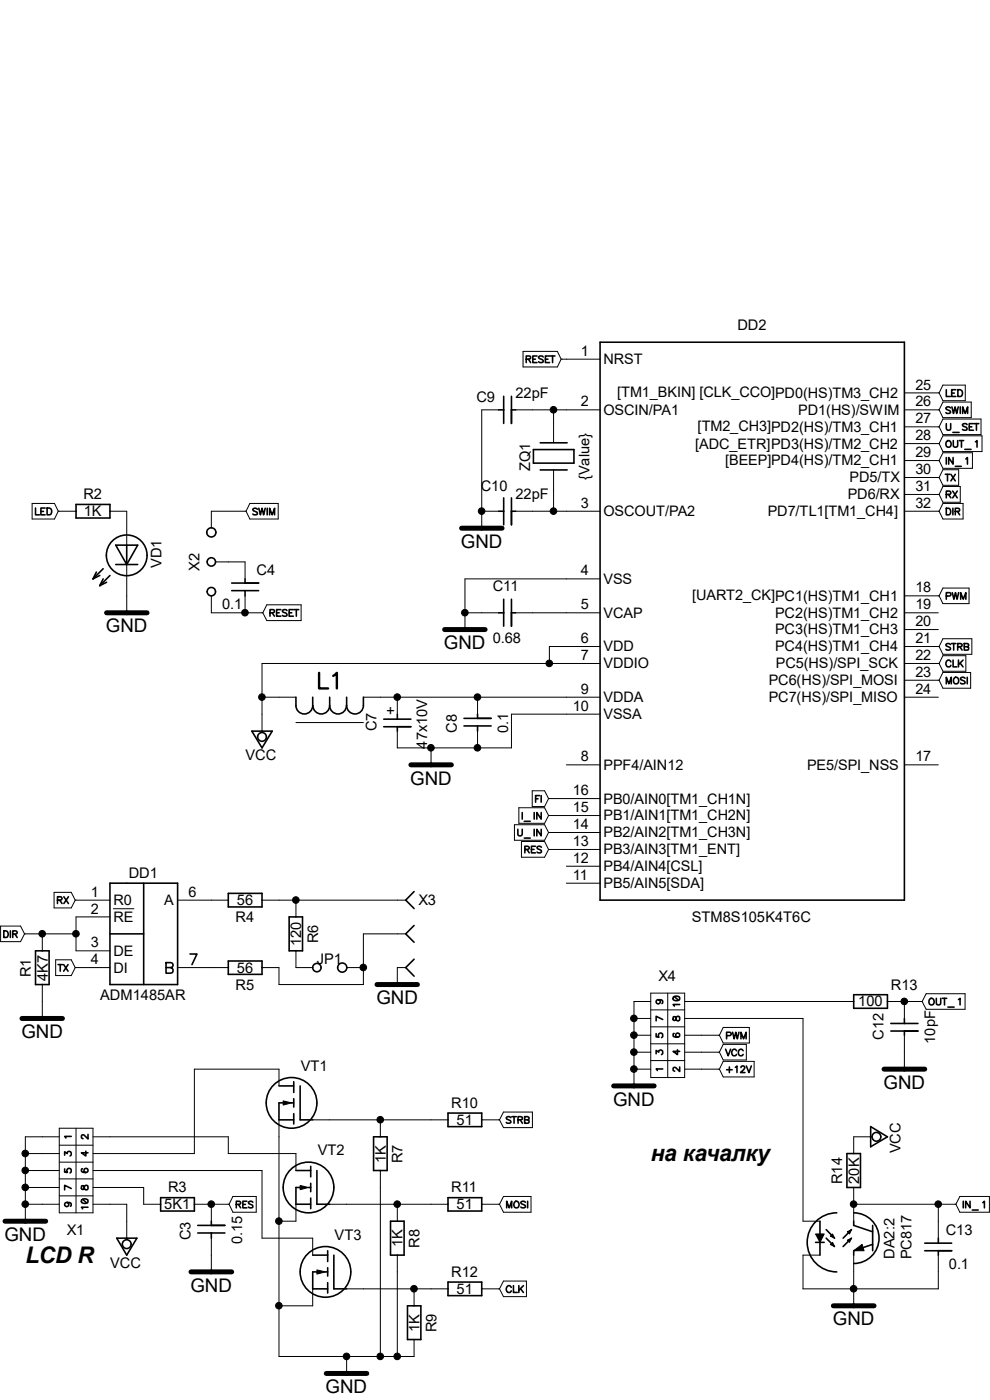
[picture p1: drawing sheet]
<svg xmlns="http://www.w3.org/2000/svg" width="210mm" height="297mm" viewBox="0 0 210 297" stroke-linecap="round" stroke-linejoin="round" font-family="sans-serif">
<g fill="none" stroke="#000" stroke-width=".21">
<path d="M111 74.5h7.2l.8 1.7-.8 1.7h-7.2zM119 76.2h8.3M105.8 87h-3.6v25.1M109.4 87h17.9M117.4 87v6.9M117.4 99.7v8.8M191.9 87h7.3M191.9 83.4h7.3M191.9 97.7h7.3M191.9 90.6h7.3M191.9 94.1h7.3M200 99.7h3.4v3.3h-3.4l-.8-1.7z"/>
<path d="M200 81.7h4.8v3.3h-4.8l-.8-1.6zM200 96.1h6.3v3.3h-6.3l-.8-1.7zM200 85.3h6v3.3h-6l-.8-1.6zM200 88.9h8.1v3.3h-8.1l-.8-1.6zM200 92.5h8.3v3.3h-8.3l-.8-1.7zM6.8 106.8h4.8l.8 1.7-.8 1.6h-4.8zM12.4 108.5h3.7M23.3 108.5h3.6v7.2M26.9 119.2v10.8M45.7 119.2h6.3v3.6M52.2 108.5h-7.4v3.6M53 106.8h6v3.3h-6l-.8-1.6z"/>
<path d="M102.2 108.5h3.6M109.4 108.5h17.9M191.9 108.5h7.3M191.9 104.9h7.3M191.9 101.3h7.3M200 103.2h3.7v3.4h-3.7l-.8-1.7zM200 106.8h4.3v3.3h-4.3l-.8-1.6zM44.8 126.4v3.6h11M52 126.4v3.6M56.6 128.3h7.3v3.4h-7.3l-.8-1.7zM98.6 130h7.2M109.4 130h17.9"/>
<path d="M127.3 122.8h-28.7v10.8M127.3 137.2h-10.8v3.6M191.9 130h7.2M191.9 137.2h7.3M191.9 126.4h7.3M191.9 133.6h7.2M200 135.5h6.2v3.3h-6.2l-.8-1.6zM200 124.8h5.6v3.3h-5.6l-.8-1.7zM200 139.1h4.9v3.3h-4.9l-.8-1.6zM55.6 147.9h7.2M62.8 153.3h14.3M77.1 147.9h50.2"/>
<path d="M84.3 147.9v3.6M91.4 158.7v3.6M101.3 147.9v3.6M101.3 155.1v3.6M127.3 140.8h-71.7v14.3M127.3 151.5h-18.8v7.2h-24.2v-3.6M191.9 147.9h7.2M191.9 144.3h7.3M191.9 140.8h7.3M200 142.7h5.9v3.3h-5.9l-.8-1.7zM109.1 175h6.4l.9 1.6-.9 1.7h-6.4zM110.1 171.4h5.4l.9 1.6-.9 1.7h-5.4z"/>
<path d="M110.6 178.5h4.9l.9 1.7-.9 1.7h-4.9zM112.9 167.8h2.6l.9 1.6-.9 1.7h-2.6zM116.4 176.6h10.9M116.4 169.4h10.9M116.4 173h10.9M120.1 162.3h7.2M191.9 162.3h7.2M.1 196.5h4.3l.8 1.6-.8 1.7h-4.3zM5.2 198.1h10.9M9 198.1v3.6M11.5 189.3h3.6l.9 1.7-.9 1.6h-3.6zM16 191h7.3"/>
<path d="M23.3 194.5h-7.2v7.2h7.2M24 192.8h4.4M37.7 191h10.7M55.6 191h30.5M62.8 191v3.5M86.1 198.1h-9v10.8h-17.9v-3.6h-3.6M116.4 180.2h10.9M120.1 187.4h7.2M120.1 183.8h7.2M9 208.9v7.2M11.8 203.6h3.3l.9 1.7-.9 1.7h-3.3zM16 205.3h7.3"/>
<path d="M37.7 205.3h10.7M62.8 201.7v3.6h3.5M73.5 205.3h3.6M86.1 205.3h-1.8v3.6M134.5 219.6h3.5M134.5 216.1h3.5M138 212.5h-3.5v17.9M138 210.7h7.2v17.9h-7.2zM138 217.8h7.2M138 214.2h7.2M141.6 210.7v17.9M145.2 219.6h7.4"/>
<path d="M145.2 212.5h35.9M145.2 216.1h25.1v43h3.6M153.4 218h5.6v3.3h-5.6l-.8-1.7zM188.3 212.5h7.3M191.9 212.5v3.6M191.9 219.6v7.2M196.5 210.8h8.2v3.3h-8.2l-.9-1.6zM12.6 239.4h7.1v17.9h-7.1zM16.1 239.4v17.9M59.2 230.4v-3.6h-18v17.9h-21.5M59.2 237.6v50.2h28.6v-3.6M66.3 237.6h28.7"/>
<path d="M80.7 237.6v3.6M102.2 237.6h3.8M106.8 235.9h6.1v3.3h-6.1l-.8-1.6zM134.5 223.2h3.5M134.5 226.8h3.5M138 225h7.2M138 221.4h7.2M145.2 223.2h7.4M145.2 226.8h7.4M153.4 221.6h4.9v3.3h-4.9l-.8-1.7zM153.4 225.2h6.6v3.3h-6.6l-.8-1.7zM5.4 255.5h7.2"/>
<path d="M5.4 251.9h7.2M5.4 244.7h7.2M5.4 248.3h7.2M12.6 241.2h-7.2v17.9M12.6 243h7.1M12.6 250.1h7.1M12.6 253.7h7.1M12.6 246.5h7.1M19.7 255.5h7.2v7.2M19.7 251.9h10.8v3.6h3.6M19.7 241.2h28.7v3.5h14.4v3.6M19.7 248.3h35.9v14.4h10.7v3.6"/>
<path d="M41.2 255.5h7.4M44.8 255.5v3.6M49.4 253.8h5v3.4h-5l-.8-1.7zM62.8 255.5v3.6h-3.6M69.9 255.5h25.1M80.7 248.3v39.5M84.3 255.5v3.6M102.2 255.5h3.8M106.8 253.8h5.8v3.4h-5.8l-.8-1.7zM181.1 255.5h21.7M181.1 251.9v7.2M184.7 241.2h-3.6v3.5"/>
<path d="M199.1 255.5v7.2M203.6 253.8h6.3v3.4h-6.3l-.8-1.7zM44.8 262.7v7.1M66.3 273.4v3.6h-7.1M73.5 273.4h21.5M84.3 266.3v21.5M87.8 273.4v3.6M102.2 273.4h3.8M106.8 271.8h4.9v3.3h-4.9l-.8-1.7zM173.9 266.3h-3.6v7.1h28.8v-7.1M181.1 266.3v10.7M73.5 287.8v3.6"/>
</g>
<g fill="#000" stroke="#000" stroke-width=".21">
<path d="M60.1 233.6l1.7 .4-1.7 .4zM63.7 251.5l1.7 .4-1.7 .5zM67.2 269.4l1.8 .4-1.8 .5zM173 261.8h1.8l-.9 1.8zM176.1 264l.5-.4 .4 .9zM176.1 262.3l.5-.5 .4 .9zM179.7 261.3l.9-.4-.4 .9zM179.7 263.1l.9-.4-.4 .9zM181.1 265.3l1.8-1.3 .4 1.3z"/>
<circle cx="117.4" cy="86.9" r=".7"/>
<circle cx="102.2" cy="108.4" r=".7"/>
<circle cx="117.4" cy="108.4" r=".7"/>
<circle cx="52" cy="130" r=".7"/>
<circle cx="98.6" cy="130" r=".7"/>
<circle cx="55.6" cy="147.9" r=".7"/>
<circle cx="84.3" cy="147.9" r=".7"/>
<circle cx="91.4" cy="158.6" r=".7"/>
<circle cx="101.3" cy="158.6" r=".7"/>
<circle cx="101.3" cy="147.9" r=".7"/>
<circle cx="116.5" cy="140.7" r=".7"/>
<circle cx="9" cy="198.1" r=".7"/>
<circle cx="16.1" cy="198.1" r=".7"/>
<circle cx="62.8" cy="190.9" r=".7"/>
<circle cx="77.1" cy="205.3" r=".7"/>
<circle cx="134.5" cy="219.6" r=".7"/>
<circle cx="134.5" cy="216" r=".7"/>
<circle cx="191.8" cy="212.4" r=".7"/>
<circle cx="80.7" cy="237.6" r=".7"/>
<circle cx="134.5" cy="223.2" r=".7"/>
<circle cx="134.5" cy="226.8" r=".7"/>
<circle cx="5.4" cy="244.7" r=".7"/>
<circle cx="5.4" cy="251.9" r=".7"/>
<circle cx="5.4" cy="255.5" r=".7"/>
<circle cx="5.4" cy="248.3" r=".7"/>
<circle cx="44.8" cy="255.5" r=".7"/>
<circle cx="59.2" cy="259.1" r=".7"/>
<circle cx="84.3" cy="255.5" r=".7"/>
<circle cx="181.1" cy="255.5" r=".7"/>
<circle cx="199" cy="255.5" r=".7"/>
<circle cx="59.2" cy="277" r=".7"/>
<circle cx="87.8" cy="273.4" r=".7"/>
<circle cx="181.1" cy="273.4" r=".7"/>
<circle cx="73.5" cy="287.8" r=".7"/>
<circle cx="80.7" cy="287.8" r=".7"/>
<circle cx="84.3" cy="287.8" r=".7"/>
</g>
<g fill="none" stroke="#000" stroke-width=".34">
<path d="M111.6 76.2l.9-.1v-.5l-.9-.1v1.4M112.1 76.2l.5 .7M113 76.2h.6M113.9 75.5h-.9v1.4h.9M115.2 75.7l-.3-.2-.5 .1-.1 .1 .1 .4 .7 .2 .1 .2-.1 .4h-.5l-.3-.1M115.7 76.2h.5M116.6 75.5h-.9v1.4h.9M116.8 75.5h.9M117.2 75.5v1.4M127.3 72.6h64.6v118.4h-64.6zM105.8 87h1M106.8 84.1v5.7"/>
<path d="M108.5 84.1v5.7M108.5 87h.9M113.2 95.4h8.6v2.9h-8.6zM114.6 99.7h5.7M114.6 93.9h5.7M200.7 82.7v1.4h.9M200.7 89.9v1a.47 .47 0 0 0 .5 .4 .47 .47 0 0 0 .5-.4v-1M200.7 97.1v1.4M200.8 93.7a.67 .67 0 0 1 1 .2 .67 .67 0 0 1-.3 .9 .68 .68 0 0 1-.8-.3 .68 .68 0 0 1 .1-.8zM201.6 86.5a.55 .55 0 0 0-.5-.2 .55 .55 0 0 0-.4 .4l.9 .6v.2l-.3 .2-.6-.2M201.9 83.4h.5M201.9 86.3l.4 1.4 .3-1.4 .3 1.4 .4-1.4"/>
<path d="M202.1 91.7h1.4M202.2 97.1v1.4l-.9-1.4v1.4M202.2 93.5v1a.47 .47 0 0 0 .5 .4 .47 .47 0 0 0 .5-.4v-1M202.6 98.9h1.3M202.8 82.7h-.9v1.4h.9M203.2 82.7a.79 .79 0 0 1 .9 .4 .79 .79 0 0 1-.2 1h-.7zM203.5 93.5h.9M203.7 86.3v1.4M204 93.5v1.4M204.2 87.7v-1.4l.6 1.4 .5-1.4v1.4M204.7 95.3h1.3M204.9 97.4l.3-.3v1.4"/>
<path d="M205.1 90.1l-.3-.2h-.5l-.1 .2 .1 .3 .7 .3 .1 .2-.1 .3-.5 .1-.3-.2M205.6 90.6h.6M206.5 89.9h-.9v1.4h.9M206.7 89.9h.9M206.9 93.7l.4-.2v1.4M207.1 89.9v1.4M7.5 107.8v1.4h.9M8.7 108.5h.5M9.6 107.8h-.9v1.4h.9M10 107.8a.79 .79 0 0 1 .9 .4 .79 .79 0 0 1-.2 1h-.7zM16.1 107h7.2v2.9h-7.2zM24.6 115.7h4.6l-2.3 4.1z"/>
<path d="M24.6 119.8h4.6M26.9 115.7v4.1M54.6 108a.55 .55 0 0 0-.5-.2 .55 .55 0 0 0-.5 .4l1 .6v.3l-.3 .1-.7-.1M54.9 107.8l.3 1.4 .4-1.4 .3 1.4 .4-1.4M56.7 107.8v1.4M57.2 109.2v-1.4l.5 1.4 .6-1.4v1.4M105.8 108.5h1M106.8 105.6v5.7M108.5 105.6v5.7M108.5 108.5h.9M200.5 100.6h1M200.7 104.9l.9-.1 .1-.3-.3-.3h-.7v1.4"/>
<path d="M200.7 107.8a.78 .78 0 0 1 .9 .4 .78 .78 0 0 1-.2 1h-.7zM201 100.6v1.4M201.2 104.9l.5 .7M201.7 100.6l.9 1.4M202.1 104.2l1 1.4M202.1 107.8v1.4M202.6 100.6l-.9 1.4M202.6 108.5h.9l.1-.3-.1-.3-.9-.1v1.4M203.1 104.2l-1 1.4M203.1 108.5l.5 .7M20.4 121.4l-.7 1.4M21.2 122.1l-1.5 .7"/>
<path d="M21.9 120.6l-2.2 2.2M21.9 122.8l-.7 1.4M22.6 123.5l-1.4 .7M23.3 122.1l-2.1 2.1M49.1 123.7h5.8M49.1 125.3h5.8M52 122.8v.9M52 125.3v1.1M57.3 130l.9-.1v-.4l-.9-.2v1.4M57.7 130l.5 .7M58.7 130h.5M59.6 129.3h-.9v1.4h.9"/>
<path d="M60.9 129.5l-.4-.2-.4 .1-.2 .1 .2 .4 .6 .2 .2 .2-.2 .4h-.5l-.3-.1M61.3 130h.6M62.2 129.3h-.9v1.4h.9M62.4 129.3h1M62.9 129.3v1.4M105.8 130h1M106.8 127.1v5.7M108.5 130h.9M108.5 127.1v5.7M200.7 126.4h.8l.2-.4-.2-.2-.8-.1v1.4M201.6 136.7a.55 .55 0 0 0-.5-.2 .55 .55 0 0 0-.4 .4l.9 .6v.3l-.3 .1-.6-.1M201.8 136.5h1"/>
<path d="M202 125.7l.4 1.4 .3-1.4 .3 1.4 .4-1.4M202.3 136.5v1.4M203.2 137.2l.8-.1v-.4l-.8-.2v1.4M203.6 137.2l.5 .7M203.8 127.1v-1.4l.5 1.4 .6-1.4v1.4M204.6 136.5l.8 .2v.4l-.3 .1 .4 .3-.1 .4h-.8zM204.6 137.2h.5M53.4 155.1h4.3l-2.1 3.6zM62.8 147.9a3.2 3.2 0 0 0 .5 3 1.78 1.78 0 0 0 1.9 .4 1.78 1.78 0 0 0 1.1-1.6v-1.8M66.4 149.7a1.78 1.78 0 0 0 1.8 1.8 1.78 1.78 0 0 0 1.7-1.8M69.9 147.9v1.8M69.9 149.7a1.78 1.78 0 0 0 1.8 1.8 1.78 1.78 0 0 0 1.8-1.8"/>
<path d="M73.5 147.9a3.2 3.2 0 0 0 .6 3 1.78 1.78 0 0 0 1.9 .4 1.78 1.78 0 0 0 1.1-1.6v-1.8M81.4 154.2h5.8M81.4 152.6h5.8M84.3 151.5v1.1M84.3 154.2v.9M98.4 152.4h5.8M98.4 154h5.8M101.3 151.5v.9M101.3 154v1.1M200.7 145.1v-1.4l.6 1.4 .5-1.4v1.4M201.7 140.4a.54 .54 0 0 0-.6-.4 .54 .54 0 0 0-.4 .6v.4a.55 .55 0 0 0 .4 .5 .55 .55 0 0 0 .6-.4M202.2 140v1.5h.8"/>
<path d="M202.4 143.9a.67 .67 0 0 1 1 .2 .67 .67 0 0 1-.3 .9 .68 .68 0 0 1-.8-.3 .68 .68 0 0 1 .1-.8zM203.3 140v1.5M203.7 140.7l.6 .8M204.3 140l-1 1M204.7 143.9a.55 .55 0 0 0-.5-.2 .55 .55 0 0 0-.4 .3l.9 .7v.2l-.3 .2-.6-.2M205.2 143.7v1.4M109.9 175.9v1.1a.47 .47 0 0 0 .4 .3 .47 .47 0 0 0 .5-.3v-1.1M110.8 172.4v1.4M111.2 177.8h1.3M111.2 174.2h1.3M113.3 172.4v1.4M113.3 175.9v1.4"/>
<path d="M113.6 179.5h-.9v1.4h.9M113.6 169.5h.5M114.5 168.8h-.9v1.4M114.8 175.9v1.4l-.9-1.4v1.4M114.8 172.4v1.4l-.9-1.4v1.4M114.8 168.8v1.4M114.9 179.7a.52 .52 0 0 0-.6-.2 .52 .52 0 0 0-.4 .4l1 .7v.2l-.3 .1-.7-.1M.8 197.5a.78 .78 0 0 1 .9 .4 .78 .78 0 0 1-.2 .9l-.7 .1zM2.2 197.5v1.4M2.7 198.2l.8-.1 .1-.2v-.3l-.9-.1v1.4M3.2 198.2l.4 .7M12.2 191l.8-.1 .2-.4-.4-.3h-.6v1.5"/>
<path d="M12.7 191l.5 .7M13.5 190.2l1 1.5M14.5 190.2l-1 1.5M23.3 187.4h14.4v21.5h-14.4zM23.3 198.1h7.2M30.5 187.4v21.5M48.4 189.5h7.2v2.9h-7.2zM61.3 194.5h2.9v7.2h-2.9zM87.8 196.3l-1.7 1.8 1.7 1.8M87.8 189.1l-1.7 1.9 1.7 1.7M111.3 180.2l.8-.1 .2-.1-.1-.3-.9-.2v1.4M111.8 180.2l.5 .7"/>
<path d="M112.7 180.2h.6M7.5 201.7h2.9v7.2h-2.9zM12.3 204.6h1M12.8 204.6v1.4M13.5 204.6l.9 1.4M14.4 204.6l-.9 1.4M35.2 204.2h1l.4 .2v.7l-.4 .2a.6 .6 0 0 1 .5 .6 .6 .6 0 0 1-.5 .6h-1zM35.2 205.3h1M40.3 202.4h1.5l-1.1 2.2M48.4 203.9h7.2v2.8h-7.2zM87.8 203.5l-1.7 1.8 1.7 1.8M139.2 219.3v.7h.6a.51 .51 0 0 1 0-.7 .51 .51 0 0 1 .8 .1 .51 .51 0 0 1-.3 .7"/>
<path d="M139.7 212.1a.45 .45 0 0 1 .3 .6 .45 .45 0 0 1-.7 .2 .45 .45 0 0 1 .1-.8h.3a.63 .63 0 0 1 .9 .5l-.2 .3M140.6 216.3l-1.4-.7v1M142.8 215.7a.56 .56 0 0 0 .2 .8l.3-.1 .2-.6 .2-.2a.51 .51 0 0 1 .5 .4 .51 .51 0 0 1-.3 .6l-.4-.2-.2-.7zM142.8 211.5l.6-.2a.61 .61 0 0 1 .8 .6 .78 .78 0 0 1-.7 .4 .78 .78 0 0 1-.7-.4zM143 219.2l-.2 .1a.7 .7 0 0 0 .5 .8 .7 .7 0 0 0 .9-.5 .44 .44 0 0 0-.4-.4 .44 .44 0 0 0-.5 .4 .44 .44 0 0 0 .4 .4M143 211.4l.9 .8M144.2 213.1h-1.4l.2 .3M154.1 219.7h.8l.2-.5-.2-.2h-.8v1.4M155.4 219l.3 1.4 .4-1.4 .3 1.4 .4-1.4M181.1 211h7.2v2.9h-7.2zM189 218.7h5.7M189 217.1h5.7"/>
<path d="M191.9 216.1v1M191.9 218.7v.9M197.2 212a.67 .67 0 0 1 1 .2 .67 .67 0 0 1-.3 .9 .68 .68 0 0 1-.8-.2 .68 .68 0 0 1 .1-.9zM198.6 211.8v1a.47 .47 0 0 0 .5 .4 .47 .47 0 0 0 .5-.4v-1M199.9 211.8h.9M200.4 211.8v1.4M201.1 213.7h1.3M203.3 212l.4-.2v1.4M59.2 230.4h3.1M60.1 234h-.9v3.6h3.1M61.8 234h.5M62.3 229.5v2.3"/>
<path d="M62.3 233.1v1.8M62.3 236.3v2.2M63.7 230.4v7.2h2.6M95 236.1h7.2v2.9h-7.2zM108.4 237.1a.55 .55 0 0 0-.6-.2 .55 .55 0 0 0-.4 .3l1 .7v.2l-.4 .2-.6-.2M108.6 236.9h.9M109.1 236.9v1.4M109.9 237.6l.9-.2v-.4l-.9-.1v1.4M110.4 237.6l.4 .7M111.3 237.6h.6M111.3 236.9l.9 .1v.4l-.3 .2 .3 .2-.1 .5h-.8zM139.2 223.6v-.8l.5 .4a.48 .48 0 0 1 .8-.3 .48 .48 0 0 1-.2 .8"/>
<path d="M140.6 226.8h-1.4l.2 .3M143.7 222.7v1l-.9-.6h1.4M144.2 226.4v.9l-.9-.8-.3-.1-.2 .2v.4l.3 .2M153.9 222.6l.6 1.4 .5-1.4M154.1 226.9h1.2M154.7 226.4v1.1M156 226.4l.3-.3v1.4M156.3 222.9a.52 .52 0 0 0-.6-.3 .52 .52 0 0 0-.5 .5v.4a.53 .53 0 0 0 .5 .5 .53 .53 0 0 0 .6-.3M157.2 226.5v-.2l.5-.2 .3 .5-.9 .9h.9M157.2 220.4v-1.4l.5 1.4 .6-1.4v1.4M157.6 222.9a.52 .52 0 0 0-.6-.3 .52 .52 0 0 0-.4 .5v.4a.53 .53 0 0 0 .5 .5 .53 .53 0 0 0 .5-.3M158.3 226.1l.6 1.4 .5-1.4"/>
<path d="M184.7 239l3.6 2.2-3.6 2.1zM13.7 248v.7l.6 .1a.51 .51 0 0 1 0-.8 .51 .51 0 0 1 .8 .1 .51 .51 0 0 1-.2 .7M13.7 245.1v-.8l.6 .4a.48 .48 0 0 1 .7-.3 .48 .48 0 0 1-.1 .8M14.2 255.1a.45 .45 0 0 1 .3 .6 .45 .45 0 0 1-.7 .2 .45 .45 0 0 1 .1-.8h.3a.63 .63 0 0 1 .9 .6l-.2 .2M15.1 241.1h-1.4l.3 .3M15.1 252.1l-1.4-.6v.9M17.3 251.6a.56 .56 0 0 0 .2 .7h.2l.2-.6 .3-.2a.51 .51 0 0 1 .5 .4 .51 .51 0 0 1-.3 .5l-.5-.2-.2-.6zM17.3 254.6l.6-.3a.61 .61 0 0 1 .8 .6 .78 .78 0 0 1-.7 .4 .78 .78 0 0 1-.7-.4zM17.5 247.9l-.2 .1a.7 .7 0 0 0 .5 .8 .7 .7 0 0 0 .9-.5 .44 .44 0 0 0-.5-.4 .44 .44 0 0 0-.4 .4 .44 .44 0 0 0 .4 .5M17.5 254.4l.9 .8M18.2 244.2v1l-.9-.6h1.4M18.7 240.7v.9l-.9-.8-.3-.1-.2 .2v.4l.3 .3"/>
<path d="M18.7 256.1h-1.4l.2 .4M34.1 254.1h7.1v2.8h-7.1zM42 260h5.7M44.8 259.1v.9M50.1 255.5l.8-.1 .2-.1-.1-.3-.9-.2v1.4M50.6 255.5l.5 .7M51.5 255.5h.6M52.4 254.8h-.9v1.4h.9M53.6 255.1a.52 .52 0 0 0-.5-.3 .52 .52 0 0 0-.4 .4l.9 .7v.2l-.3 .1-.6-.1M62.8 248.3h3.1M63.7 251.9h-.9v3.6h3.1M65.4 251.9h.5"/>
<path d="M65.9 247.4v2.3M65.9 251v1.8M65.9 254.2v2.2M67.2 248.3v7.2h2.7M79.2 241.2h2.9v7.1h-2.9zM82.8 259.1h2.9v7.2h-2.9zM95 254.1h7.2v2.8h-7.2zM107.5 256.2v-1.4l.5 1.4 .5-1.4v1.4M109.1 255.1a.67 .67 0 0 1 1 .1 .67 .67 0 0 1-.3 1 .68 .68 0 0 1-.8-.3 .68 .68 0 0 1 .1-.8zM111.5 255.1a.55 .55 0 0 0-.6-.3 .55 .55 0 0 0-.4 .4l1 .7v.2l-.4 .1-.6-.1M111.9 254.8v1.4M173.9 259.1v2.7"/>
<path d="M177.5 257.3a6.3 6.3 0 0 0-6.3 6.3 6.3 6.3 0 0 0 6.3 6.2M179.7 244.7h2.8v7.2h-2.8zM181.1 257.3a5.4 5.4 0 0 1 5.4 5.4 5.4 5.4 0 0 1-5.4 5.4M181.1 259.1v.9l4 1.3M185.1 260v5.3M204.3 254.8v1.4M205.8 254.8v1.4l-.9-1.4v1.4M206.2 256.7h1.3M208.5 255.1l.3-.3v1.4M24.8 262.7h4.2l-2.1 3.6zM42 261.6h5.7M44.8 261.6v1.1"/>
<path d="M66.3 266.3h3.2M67.2 269.8h-.9v3.6h3.2M69 269.8h.5M69.5 265.3v2.3M69.5 268.9v1.8M69.5 272.1v2.2M70.8 266.3v7.1h2.7M86.4 277h2.9v7.2h-2.9zM95 272h7.2v2.9h-7.2zM108.5 273.1a.54 .54 0 0 0-.6-.4 .54 .54 0 0 0-.5 .6v.4a.55 .55 0 0 0 .5 .5 .55 .55 0 0 0 .6-.3M108.9 272.8v1.4h.8M110.1 272.8v1.4"/>
<path d="M110.4 273.4l.6 .8M111 272.8l-.9 .9M173 263.6h1.8M173.9 263.6v2.7M175.3 260.9l1.7 1.8M175.3 262.7l1.7 1.8M180.6 262.7l-1.7 1.8M180.6 260.9l-1.7 1.8M185.1 264l-4 1.3v1M196.2 265.3h5.7M196.2 263.7h5.7M199.1 262.7v1"/>
<path d="M199.1 265.3v1"/>
<circle cx="26.9" cy="117.8" r="4.3"/>
<circle cx="44.8" cy="112.9" r=".97"/>
<circle cx="44.8" cy="119.2" r=".89"/>
<circle cx="44.8" cy="125.5" r=".89"/>
<circle cx="55.6" cy="156.3" r=".93"/>
<circle cx="67.2" cy="205.3" r=".89"/>
<circle cx="72.6" cy="205.3" r=".97"/>
<circle cx="61.8" cy="234" r="5.4"/>
<circle cx="65.4" cy="251.9" r="5.4"/>
<circle cx="185.9" cy="241.2" r=".93"/>
<circle cx="26.9" cy="263.9" r=".93"/>
<circle cx="69" cy="269.8" r="5.4"/>
</g>
<path d="M97.9 112.1h8.6M22.6 130h8.6M94.3 133.6h8.6M87.2 162.3h8.6M4.7 216.1h8.6M80 208.9h8.6M130.2 230.4h8.6M187.5 226.8h8.7M1.1 259.1h8.6M40.5 269.8h8.6M176.8 277h8.6M69.2 291.4h8.6" fill="none" stroke="#000" stroke-width="1.1"/>
<path d="M67.7 142.7v3.3h1.9M70.7 143.4l.8-.7v3.3" fill="none" stroke="#000" stroke-width=".51"/>
<g font-size="4.9">
<text x="138" y="246.3">на качалку</text>
<text x="5.4" y="267.8">LCD R</text>
</g>
<g font-size="4">
<text x="97.7" y="116.2">GND</text>
<text x="22.4" y="134.2">GND</text>
<text x="94.1" y="137.8">GND</text>
<text x="87" y="166.5">GND</text>
<text x="79.8" y="213.1">GND</text>
<text x="4.5" y="220.2">GND</text>
<text x="187.4" y="231">GND</text>
<text x="130" y="234.6">GND</text>
<text x=".9" y="263.3">GND</text>
<text x="40.4" y="274">GND</text>
<text x="176.7" y="281.2">GND</text>
<text x="69" y="295.5">GND</text>
</g>
<text font-size="3.2" x="84" y="151.7" transform="rotate(-90 84 151.7)">+</text>
<g font-size="3.1">
<text x="156.4" y="70.1">DD2</text>
<text x="123.2" y="75.5">1</text>
<text x="128" y="77.2">NRST</text>
<text x="194.2" y="82.6">25</text>
<text x="101" y="85.3">C9</text>
<text x="109.3" y="84.4">22pF</text>
<text x="123.2" y="86.2">2</text>
<text x="128" y="88">OSCIN/PA1</text>
<text x="130.9" y="84.2">[TM1_BKIN] [CLK_CCO]PD0(HS)TM3_CH2</text>
<text x="169.3" y="88">PD1(HS)/SWIM</text>
<text x="194.2" y="89.8">27</text>
<text x="194.2" y="86.2">26</text>
<text x="147.5" y="95.2">[ADC_ETR]PD3(HS)/TM2_CH2</text>
<text x="148" y="91.4">[TM2_CH3]PD2(HS)/TM3_CH1</text>
<text x="194.2" y="93.4">28</text>
<text x="112.5" y="99.9" transform="rotate(-90 112.5 99.9)">ZQ1</text>
<text x="125.1" y="101.9" transform="rotate(-90 125.1 101.9)">{Value}</text>
<text x="153.8" y="98.6">[BEEP]PD4(HS)/TM2_CH1</text>
<text x="194.2" y="100.6">30</text>
<text x="194.2" y="97">29</text>
<text x="17.7" y="105.9">R2</text>
<text x="102" y="104.1">C10</text>
<text x="109.3" y="105.9">22pF</text>
<text x="123.2" y="107.7">3</text>
<text x="179.8" y="105.9">PD6/RX</text>
<text x="180.2" y="102.3">PD5/TX</text>
<text x="194.2" y="104.2">31</text>
<text x="194.2" y="107.7">32</text>
<text x="17.8" y="109.5">1K</text>
<text x="128" y="109.5">OSCOUT/PA2</text>
<text x="162.9" y="109.5">PD7/TL1[TM1_CH4]</text>
<text x="34.3" y="120.5" transform="rotate(-90 34.3 120.5)">VD1</text>
<text x="42.3" y="121.2" transform="rotate(-90 42.3 121.2)">X2</text>
<text x="54.4" y="122">C4</text>
<text x="104.5" y="125.5">C11</text>
<text x="123.2" y="122.1">4</text>
<text x="128" y="123.8">VSS</text>
<text x="194.2" y="125.7">18</text>
<text x="47.1" y="129.2">0.1</text>
<text x="123.2" y="129.3">5</text>
<text x="128" y="131">VCAP</text>
<text x="146.8" y="127.3">[UART2_CK]PC1(HS)TM1_CH1</text>
<text x="164.4" y="131">PC2(HS)TM1_CH2</text>
<text x="194.2" y="129.3">19</text>
<text x="104.5" y="136.4">0.68</text>
<text x="123.2" y="136.4">6</text>
<text x="164.4" y="134.6">PC3(HS)TM1_CH3</text>
<text x="194.2" y="132.8">20</text>
<text x="194.2" y="136.4">21</text>
<text x="123.2" y="140">7</text>
<text x="128" y="138.2">VDD</text>
<text x="128" y="141.8">VDDIO</text>
<text x="164.4" y="138.2">PC4(HS)TM1_CH4</text>
<text x="164.6" y="141.8">PC5(HS)/SPI_SCK</text>
<text x="194.2" y="143.6">23</text>
<text x="194.2" y="140">22</text>
<text x="123.2" y="147.2">9</text>
<text x="128" y="148.9">VDDA</text>
<text x="163.1" y="145.4">PC6(HS)/SPI_MOSI</text>
<text x="163.1" y="148.9">PC7(HS)/SPI_MISO</text>
<text x="194.2" y="147.2">24</text>
<text x="79.8" y="155.2" transform="rotate(-90 79.8 155.2)">C7</text>
<text x="96.9" y="155.5" transform="rotate(-90 96.9 155.5)">C8</text>
<text x="107.8" y="155.5" transform="rotate(-90 107.8 155.5)">0.1</text>
<text x="121.5" y="150.8">10</text>
<text x="128" y="152.5">VSSA</text>
<text x="52.1" y="161.3">VCC</text>
<text x="90.6" y="158.8" transform="rotate(-90 90.6 158.8)">47x10V</text>
<text x="123.2" y="161.5">8</text>
<text x="194.2" y="161.5">17</text>
<text x="128" y="163.3">PPF4/AIN12</text>
<text x="171.2" y="163.3">PE5/SPI_NSS</text>
<text x="121.5" y="168.7">16</text>
<text x="121.5" y="172.3">15</text>
<text x="128" y="170.5">PB0/AIN0[TM1_CH1N]</text>
<text x="121.5" y="175.9">14</text>
<text x="121.5" y="179.5">13</text>
<text x="128" y="177.6">PB2/AIN2[TM1_CH3N]</text>
<text x="128" y="174">PB1/AIN1[TM1_CH2N]</text>
<text x="121.5" y="183">12</text>
<text x="128" y="184.8">PB4/AIN4[CSL]</text>
<text x="128" y="181.2">PB3/AIN3[TM1_ENT]</text>
<text x="19.3" y="190.2">1</text>
<text x="24" y="192">R0</text>
<text x="27.3" y="186.3">DD1</text>
<text x="34.8" y="192">A</text>
<text x="40" y="190.2">6</text>
<text x="50.2" y="192">56</text>
<text x="88.8" y="192">X3</text>
<text x="121.5" y="186.6">11</text>
<text x="128" y="188.4">PB5/AIN5[SDA]</text>
<text x="19.3" y="193.8">2</text>
<text x="24" y="195.6">RE</text>
<text x="50" y="195.6">R4</text>
<text x="146.8" y="195.6">STM8S105K4T6C</text>
<text x="19.3" y="201">3</text>
<text x="24" y="202.7">DE</text>
<text x="63.9" y="200.7" transform="rotate(-90 63.9 200.7)">120</text>
<text x="67.5" y="200.2" transform="rotate(-90 67.5 200.2)">R6</text>
<text x="6.5" y="207.3" transform="rotate(-90 6.5 207.3)">R1</text>
<text x="10.1" y="208.1" transform="rotate(-90 10.1 208.1)">4K7</text>
<text x="19.3" y="204.6">4</text>
<text x="24" y="206.3">DI</text>
<text x="50" y="209.9">R5</text>
<text x="50.2" y="206.3">56</text>
<text x="67.2" y="204.5">JP1</text>
<text x="139.7" y="208.2">X4</text>
<text x="189" y="209.9">R13</text>
<text x="21.3" y="212.1">ADM1485AR</text>
<text x="182.1" y="213.5">100</text>
<text x="187.4" y="220.6" transform="rotate(-90 187.4 220.6)">C12</text>
<text x="198.4" y="221.4" transform="rotate(-90 198.4 221.4)">10pF</text>
<text x="63.8" y="227.1">VT1</text>
<text x="95.7" y="235">R10</text>
<text x="96.9" y="238.6">51</text>
<text x="67.4" y="245.1">VT2</text>
<text x="191" y="244.7" transform="rotate(-90 191 244.7)">VCC</text>
<text x="81.8" y="246.7" transform="rotate(-90 81.8 246.7)">1K</text>
<text x="85.4" y="246.8" transform="rotate(-90 85.4 246.8)">R7</text>
<text x="178.6" y="251.2" transform="rotate(-90 178.6 251.2)">R14</text>
<text x="182.2" y="251.1" transform="rotate(-90 182.2 251.1)">20K</text>
<text x="34.8" y="256.5">5K1</text>
<text x="35.6" y="252.9">R3</text>
<text x="95.7" y="252.9">R11</text>
<text x="96.9" y="256.5">51</text>
<text x="14.2" y="261.9">X1</text>
<text x="40.4" y="263.1" transform="rotate(-90 40.4 263.1)">C3</text>
<text x="51.4" y="264" transform="rotate(-90 51.4 264)">0.15</text>
<text x="71" y="263">VT3</text>
<text x="200.6" y="261.9">C13</text>
<text x="23.4" y="268.9">VCC</text>
<text x="85.4" y="264.6" transform="rotate(-90 85.4 264.6)">1K</text>
<text x="89" y="264.7" transform="rotate(-90 89 264.7)">R8</text>
<text x="189.8" y="267.1" transform="rotate(-90 189.8 267.1)">DA2:2</text>
<text x="193.3" y="267.2" transform="rotate(-90 193.3 267.2)">PC817</text>
<text x="201.3" y="269.1">0.1</text>
<text x="95.7" y="270.9">R12</text>
<text x="96.9" y="274.5">51</text>
<text x="89" y="282.5" transform="rotate(-90 89 282.5)">1K</text>
<text x="92.6" y="282.6" transform="rotate(-90 92.6 282.6)">R9</text>
</g>
</svg>
